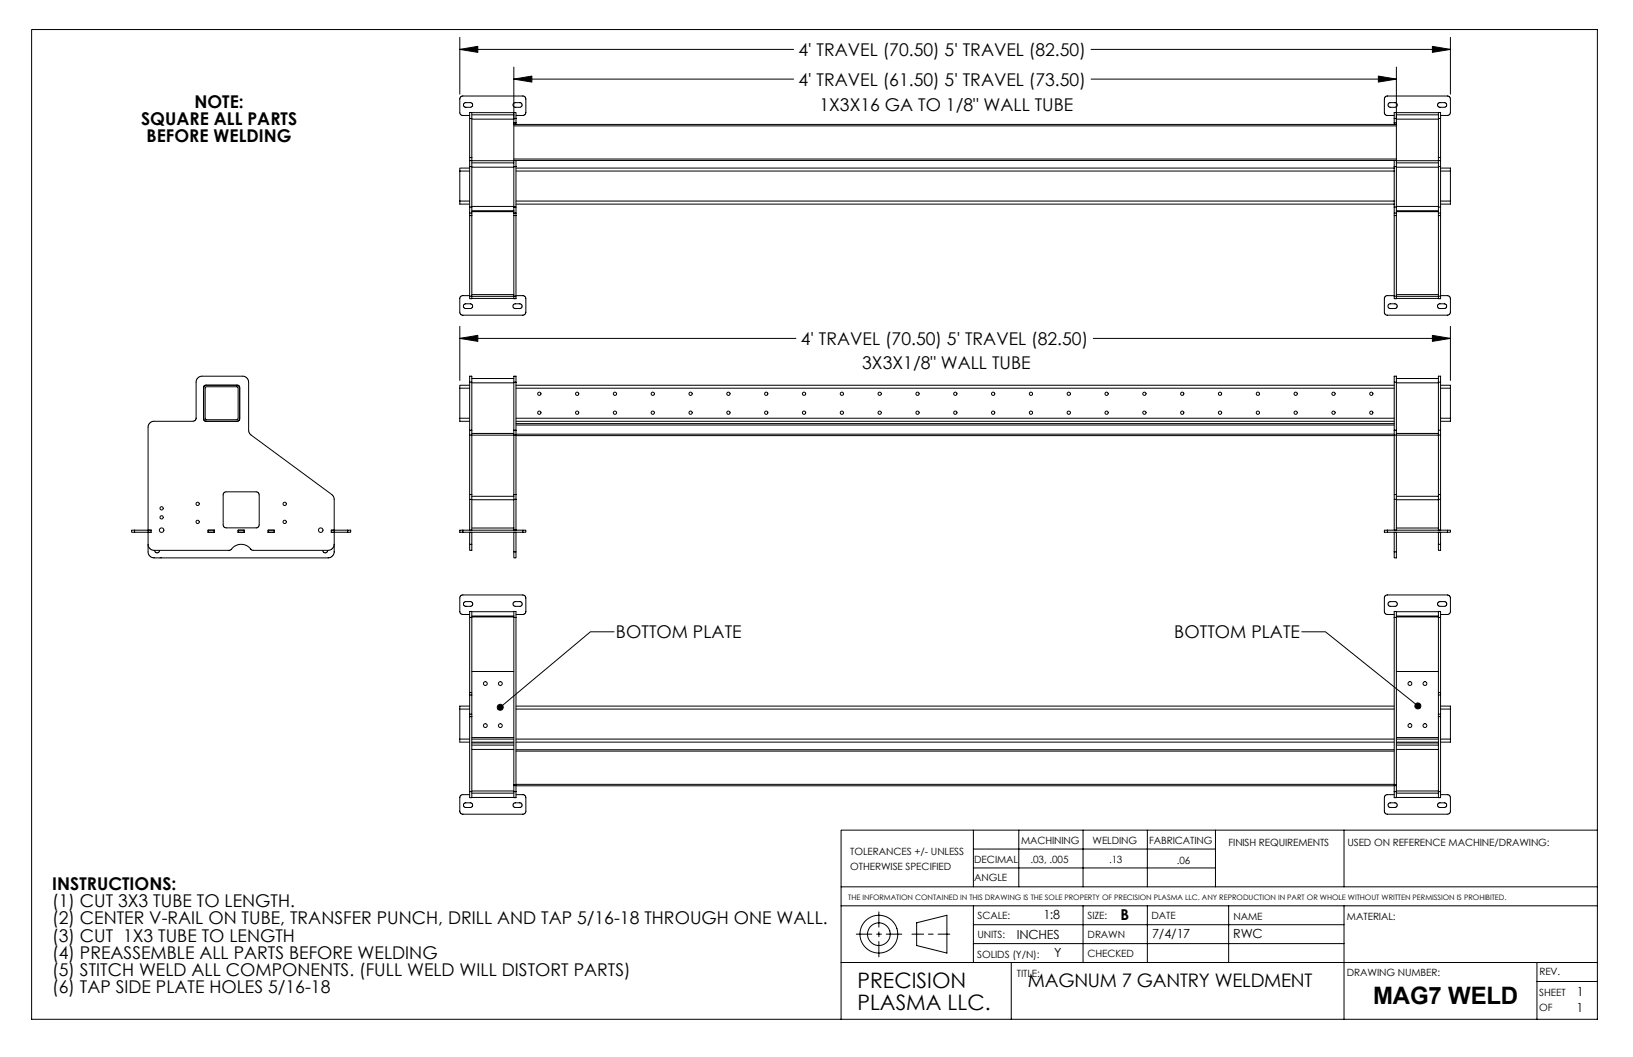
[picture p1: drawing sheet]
<svg xmlns="http://www.w3.org/2000/svg" width="432mm" height="279mm" viewBox="0 0 432 279" stroke-linecap="round" stroke-linejoin="round" font-family="sans-serif">
<g fill="none" stroke="#000" stroke-width=".26">
<path d="M8.4 7.8h414v261.6h-414zM121.6 9.9v15M121.6 13.1h88.2M135.9 17.7v61.3h.5v-.7M288.5 13.1h95M369.2 17.7v61.3h-.5v-.7M383.5 9.9v15M121.6 26.2l.1 4 .5 .3h2M121.6 26.2l.2-.6 .4-.2h16.4l.3 .3 .1 .5v3.8l-.6 .5h-2M122.7 27.3l1.8-.2 .4 .3 .1 .5-.5 .4h-1.5l-.4-.4zM124.2 31.3v-1.6h.6v49.3h-.6v-.7M124.8 31.3h-.6v10.3"/>
<path d="M124.8 30.4h11.1M124.8 31.5h11.1M124.8 29.8h11.1M135.8 27.3l1.8-.2 .4 .3v.5l-.4 .4h-1.5l-.4-.4zM135.9 29.7h.5v1.6M135.9 31.3h.5M135.9 32.5h.5M135.9 32.9h.5M135.9 33.3h233.3M135.9 32.9h233.3M135.9 20.9h73.9M136.4 31.3v1.6"/>
<path d="M288.5 20.9h80.7M366.1 26.2l.1 4 .5 .3h2M366.1 26.2l.1-.6 .5-.2h16.3l.4 .3 .1 .5v3.8l-.6 .5h-2M367.2 27.3l1.8-.2 .4 .3v.5l-.4 .4h-1.5l-.5-.4zM368.7 32.5v.4h.5M368.7 32.9h.1M368.7 31.3h.5M368.7 32.5h.5M369.2 29.7h-.5v2.8M369.2 30.4h11.1M369.2 31.5h11.1M369.2 29.8h11.1"/>
<path d="M380.3 27.3l1.8-.2 .3 .3 .1 .5-.4 .4h-1.5l-.5-.4zM380.3 31.3h.6M380.9 31.3v-1.6h-.6v49.3h.6v-.7M380.9 31.3v10.3M121.6 45.2v8.8h2.6M121.6 45.2h2.6M121.6 53.1h2.6M124.2 44.4h-2.6v.8M124.2 54.7v1.6h.6M124.2 56.3v.7h.6M124.2 41.6v13.1M124.2 57v21.3"/>
<path d="M124.2 44h.6M124.2 54.7h.6M124.2 42.4h.6M124.2 41.6h.6M124.8 43.1h11.1M124.8 44.2h11.1M124.8 54.6h11.1M124.8 55.7h11.1M124.8 42.5h11.1M124.8 55.9h11.1M135.9 44h.5M135.9 56.3h.5"/>
<path d="M135.9 57h.5M135.9 42h233.3M136.4 44v10.7h-.5M136.4 57v21.3h-.5M136.4 42.4h.1M136.4 54.7v2.3M136.4 45.2h232.3M136.4 53.1h232.3M136.4 44.4h232.3M136.4 54h232.3M368.7 54.7v1.6h.5M368.7 56.3v.7h.5"/>
<path d="M368.7 42.4v12.3M368.7 57v21.3M368.7 44h.5M368.7 54.7h.5M369.2 42.4h-233.3h.5v1.6M369.2 43.1h11.1M369.2 44.2h11.1M369.2 54.6h11.1M369.2 55.7h11.1M369.2 42.5h11.1M369.2 55.9h11.1M380.3 42.4h.6v1.6"/>
<path d="M380.3 41.6h.6v.8M380.3 44h.6M380.3 54.7h.6M380.3 56.3h.6M380.3 57h.6M380.9 57v21.3h-.6M380.9 44.4h2.6v9.6h-2.6M380.9 44v13M380.9 45.2h2.6M380.9 53.1h2.6M124.2 78.1h-2l-.6 .5v4.1l.3 .5 .5 .1M124.2 78.3h.6"/>
<path d="M124.8 77.9h11.1M124.8 78.3h11.1M124.8 78.9h11.1M136.4 78.1l2 .1 .6 .4v3.9l-.4 .7-16.2 .1M368.7 78.1h-2l-.6 .5v4.1l.3 .5 .5 .1M368.7 78.3h.5M369.2 77.9h11.1M369.2 78.3h11.1M369.2 78.9h11.1M380.9 78.1l2 .1 .6 .4v3.9l-.5 .7-16.1 .1M121.6 86.3v14.3M121.6 89.5h88.9"/>
<path d="M122.7 80.5l.3-.2h1.5l.4 .3 .1 .5-.5 .4-1.5 .1-.5-.5zM135.8 80.4l1.8-.1 .4 .3v.5l-.4 .4-1.5 .1-.5-.5zM289.1 89.5h94.4M367.2 80.5l.3-.2h1.5l.4 .3v.5l-.4 .4-1.5 .1-.5-.5zM380.3 80.5l.3-.2h1.5l.3 .3 .1 .5-.4 .4-1.5 .1-.5-.5zM383.5 86.3v14.3M51.1 111.3l.6-.2 .2-.5v-9.8l.6-1 .7-.4h11.2l.9 .5 .4 1.1v12.9l.3 .7 21.8 16.1 .4 .6 .2 .7v13.9l-.5 1.1-1.1 .5h-46.1l-1.1-.5-.4-.9v-33.6l.4-.7 .9-.4h10.6M54 102l.3-.2h8.6l.4 .3 .1 8.7-.3 .5-8.7 .1-.5-.3-.1-8.8zM54.6 101.8l-.5 .2-.3 .4v8.3l.3 .4 .5 .2M62.6 102.2l.4 .4-.1 8.2-.3 .2-8.2-.2-.1-8.4 8.3-.2M62.6 101.8l.5 .2 .3 .6v8l-.2 .5-.6 .3M121.6 110.6h2.6"/>
<path d="M121.6 102.6h2.6M121.6 102.6v8.8h2.6M124.2 101.8h-2.6v.8M124.2 113.7h.6M124.2 101v39.1M124.8 101h-.6v-1.6h.6v40.7M124.8 114.6h11.1M124.8 101.2h11.1M124.8 100.1h11.1M135.9 113.7h.5M135.9 101v-1.6h.5v40.7M135.9 113.7v1.3h-11.7"/>
<path d="M136.4 115h-.5v15.7M136.4 101h-.5v12.7M136.4 110.6h232.3M136.4 102.6h232.3M136.4 114.8h232.3M136.4 112.4h232.3M136.4 111.4h232.3M136.4 101.8h232.3M136.4 112h232.3M136.4 115.1h232.3M368.7 101v14M368.7 113.7h.5"/>
<path d="M369.2 101h-.5v-1.6h.5v31.3M369.2 114.6h11.1M369.2 101.2h11.1M369.2 100.1h11.1M380.3 113.7h.6M380.3 101h.6M380.9 115h-12.2v15.7M380.9 110.6h2.6M380.9 102.6h2.6M380.9 101.8h2.6v9.6h-2.6M59.2 130.3l.4-.3h8.3l.3 .2 .3 .6v7.9l-.1 .5-.7 .4-7.9-.1-.5-.2-.3-.4v-8.3zM124.2 130.7h.6"/>
<path d="M124.2 132h.6M124.8 139.6h11.1M124.8 132.1h11.1M124.8 131.2h11.1M135.9 130.7v1.3h.5M135.9 132v8.1M135.9 130.7h.5M368.7 130.7h.5v1.3h-.5zM368.7 132v8.1M369.2 132v8.1M369.2 139.6h11.1M369.2 132.1h11.1"/>
<path d="M369.2 131.2h11.1M380.3 130.7h.6v1.3h-.6zM380.3 132v8.1h.6v-8.1M380.3 130.7v-31.3h.6v31.3M35.6 140.1h-.8v.6h.8M35.6 140.1v.6M39.2 143.9l.4 1.1 1.1 .5h19.9l.5-.2 1-1 1.3-.4 1.7 .3 1.8 1.3h19.9l1.1-.5 .5-1.1M39.3 140.1h-.1M40 140.1v.6h-4.4M40 140.7h-.8M40 140.1h-4.4M40 140.1h.1"/>
<path d="M40.9 145.5l.1 .4 .6 .3 .4-.3 .2-.4M40.9 145.5h.1M42.2 145.5h.1M55 140.1h1.6v.6h-1.6zM56.6 140.1h-1.6v.6h1.6M62.9 140.1h1.7v.6h-1.7zM62.9 140.1h.1M64.6 140.1h-1.6v.6M64.6 140.1h.1M64.6 140.1v.6h-1.7M70.9 140.7h1.6v-.6h-1.6v.6M70.9 140.1h1.6v.6h-1.6z"/>
<path d="M70.9 140.1h.1M85.4 145.5l.1 .4 .5 .3 .5-.3 .1-.4M86.6 145.5h.1M87.6 140.1h5.1v.6h-.8M87.6 140.7h.8M87.6 140.1h.1M88.2 140.1h.1M88.4 140.1h-.8v.6h4.3M91.9 140.1v.6M122.4 140.1v.6M122.8 159.1l1.7-.1 .4 .3 .1 .5-.5 .5h-1.5l-.4-.5zM124.2 140.7h.6"/>
<path d="M124.2 143.9h.6M124.2 140.7v3.2M124.8 140.7v4.8h-.6v-1.6M135.7 159.3l.4-.3h1.5l.4 .3 .1 .5-.5 .5h-1.5l-.4-.4zM135.9 145.9h.5v1.6h-.5zM135.9 140.7h.5M135.9 140.7v5.2M136.4 140.7v5.2M138.3 140.1h.7v.6h-.7zM138.3 140.1h-16.7v.6h16.7M366.9 140.1h-.8v.6h16.6M366.9 140.1h15.8"/>
<path d="M366.9 140.1v.6M367.1 159.3l.4-.3h1.5l.4 .3 .1 .5-.5 .5h-1.5l-.4-.4zM368.7 140.7h.5M368.7 145.9h.5M368.7 140.7v5.2M369.2 140.7v6.8h-.5v-1.6M380.2 159.3l.4-.3h1.5l.4 .3v.5l-.4 .5h-1.5l-.4-.4zM380.3 140.7h.6M380.3 140.1h.1M380.3 140.7v3.2M380.3 143.9h.6M380.9 140.7v4.8h-.6v-1.6"/>
<path d="M382.7 140.1h.8v.6h-.8zM124.2 163.2h.6M124.8 163.2v-1.6h-.6v49.2h11.7M124.8 163.2v19.9M124.8 177.5h11.1M124.8 161.7h11.1M124.8 162.8h11.1M124.8 163.1h11.1M135.9 161.6h.5v49.2h-.5zM135.9 163.2h.5M139 161.6v-3.7l-.6-.6h-16.3l-.5 .6v4l.6 .5h2M139.1 161.6l-.2 .5-.5 .3h-2"/>
<path d="M162.4 167h-6.3l-23.8 20M344.2 167h6.3l24.4 19.6M368.7 162.4h-2l-.6-.5v-4l.4-.6h16.5l.4 .3 .1 .5v3.8l-.6 .5h-2M368.7 163.2h.5M369.2 163.2v-1.6h-.5v49.2h12.2v-21.4M369.2 163.2v47.6M369.2 177.5h11.1M369.2 161.7h11.1M369.2 162.8h11.1M369.2 163.1h11.1M380.3 163.2h.6M380.9 163.2v-1.6h-.6v49.2"/>
<path d="M380.9 163.2v19.9M121.6 195.4h2.6M121.6 187.4h2.6M124.2 188.8h.6v.6M124.2 183.1h.6v.6M124.2 186.6h-2.6v9.6h2.6M124.2 189.4h.6M124.2 183.7h.6M124.8 183.7v5.1M124.8 189.4v21.4M124.8 195.4h11.1M124.8 196.2h11.1"/>
<path d="M124.8 195h11.1M124.8 198.1h11.1M124.8 197h11.1M124.8 196.4h11.1M136.4 195.4h232.3M136.4 187.4h232.3M136.4 198.5h232.3M136.4 196.2h232.3M136.4 186.6h232.3M136.4 198.2h232.3M369.2 195.4h11.1M369.2 196.2h11.1"/>
<path d="M369.2 195h11.1M369.2 198.1h11.1M369.2 197h11.1M369.2 196.4h11.1M380.3 188.8h.6v.6M380.3 183.1h.6v.6M380.3 189.4h.6M380.3 183.7h.6M380.9 186.6h2.6v9.6h-2.6M380.9 183.7v5.1M380.9 195.4h2.6M380.9 187.4h2.6"/>
<path d="M121.6 210.8v3.8l.6 .6h16.1l.6-.3 .2-.5M122.7 212.4l.3-.2h1.5l.4 .3 .1 .5-.5 .4h-1.5l-.4-.4zM124.2 210.1h-2l-.4 .2-.2 .5M124.2 209.3h.6M124.8 209.7h11.1M124.8 209.1h11.1M135.8 212.4l1.8-.2 .4 .3v.5l-.4 .4h-1.5l-.4-.4zM135.9 207.7h.5M135.9 209.3h.5M135.9 207.4h.5M136.4 210.1h2l.5 .3 .1 4M136.4 207.3h232.3"/>
<path d="M136.4 207.7h232.3M257.4 219.4v15M269.4 219.4v15M286.4 219.4v15M303.4 219.4v15M321.4 219.4v15M355.4 219.4v15M367.1 212.4l.4-.2h1.5l.4 .3v.5l-.4 .4h-1.5l-.4-.4zM368.7 210.1h-2l-.5 .2-.1 .5M368.7 207.7h.5M368.7 209.3h.5M368.7 207.4h.5"/>
<path d="M369.2 209.7h11.1M369.2 209.1h11.1M380.2 212.4l.4-.2h1.5l.3 .3 .1 .5-.4 .4h-1.5l-.4-.4zM380.3 209.3h.6M380.9 210.1h2l.6 .4v3.9l-.1 .5-.4 .3h-16.3l-.6-.6v-3.8M422.4 219.4h-200v50M222.4 239.4h200M222.4 234.4h200M257.4 239.4v15M257.4 224.4h64M257.4 229.4h64M286.4 239.4v15"/>
<path d="M303.4 239.4v15M324.9 239.4v15M355.4 239.4v30M222.4 254.4h200M226.4 246.9h4.1M231.8 246.9h1.3M232.4 241v4.1M232.4 246.3v1.3M232.4 248.9v4M234.3 246.9h4.2M241.1 246.9h3.1M242.4 243.9l8-2v10l-8-2z"/>
<path d="M245.5 246.9h1.3M248 246.9h3.1M257.4 244.4h98M257.4 249.4h98M267.4 254.4v15M406.4 254.4v15M406.4 259.4h16"/>
<circle cx="142.6" cy="104.1" r=".44"/>
<circle cx="142.6" cy="109.1" r=".44"/>
<circle cx="152.6" cy="109.1" r=".43"/>
<circle cx="152.6" cy="104.1" r=".43"/>
<circle cx="162.6" cy="109.1" r=".44"/>
<circle cx="162.6" cy="104.1" r=".44"/>
<circle cx="172.6" cy="109.1" r=".43"/>
<circle cx="172.6" cy="104.1" r=".43"/>
<circle cx="182.6" cy="104.1" r=".43"/>
<circle cx="182.6" cy="109.1" r=".43"/>
<circle cx="192.6" cy="109.1" r=".43"/>
<circle cx="192.6" cy="104.1" r=".43"/>
<circle cx="202.6" cy="109.1" r=".43"/>
<circle cx="202.6" cy="104.1" r=".43"/>
<circle cx="212.6" cy="109.1" r=".43"/>
<circle cx="212.6" cy="104.1" r=".43"/>
<circle cx="222.6" cy="109.1" r=".43"/>
<circle cx="222.6" cy="104.1" r=".43"/>
<circle cx="232.6" cy="104.1" r=".44"/>
<circle cx="232.6" cy="109.1" r=".44"/>
<circle cx="242.6" cy="109.1" r=".43"/>
<circle cx="242.6" cy="104.1" r=".43"/>
<circle cx="252.6" cy="109.1" r=".44"/>
<circle cx="252.6" cy="104.1" r=".44"/>
<circle cx="262.6" cy="109.1" r=".43"/>
<circle cx="262.6" cy="104.1" r=".43"/>
<circle cx="272.6" cy="109.1" r=".43"/>
<circle cx="272.6" cy="104.1" r=".43"/>
<circle cx="282.6" cy="104.1" r=".43"/>
<circle cx="282.6" cy="109.1" r=".43"/>
<circle cx="292.6" cy="104.1" r=".43"/>
<circle cx="292.6" cy="109.1" r=".43"/>
<circle cx="302.6" cy="109.1" r=".43"/>
<circle cx="302.6" cy="104.1" r=".43"/>
<circle cx="312.6" cy="109.1" r=".43"/>
<circle cx="312.6" cy="104.1" r=".43"/>
<circle cx="322.6" cy="109.1" r=".44"/>
<circle cx="322.6" cy="104.1" r=".44"/>
<circle cx="332.6" cy="109.1" r=".43"/>
<circle cx="332.6" cy="104.1" r=".43"/>
<circle cx="342.6" cy="109.1" r=".43"/>
<circle cx="342.6" cy="104.1" r=".43"/>
<circle cx="352.6" cy="104.1" r=".43"/>
<circle cx="352.6" cy="109.1" r=".43"/>
<circle cx="362.6" cy="109.1" r=".43"/>
<circle cx="362.6" cy="104.1" r=".43"/>
<circle cx="42.7" cy="134.4" r=".44"/>
<circle cx="42.7" cy="136.8" r=".44"/>
<circle cx="52.3" cy="138" r=".44"/>
<circle cx="52.3" cy="133.2" r=".44"/>
<circle cx="75.3" cy="138" r=".44"/>
<circle cx="75.3" cy="133.2" r=".44"/>
<circle cx="42.7" cy="140.1" r=".6"/>
<circle cx="84.8" cy="140.1" r=".6"/>
<circle cx="128.3" cy="180.7" r=".51"/>
<circle cx="128.3" cy="191.8" r=".51"/>
<circle cx="132.3" cy="180.7" r=".5"/>
<circle cx="132.3" cy="191.8" r=".5"/>
<circle cx="372.8" cy="191.8" r=".51"/>
<circle cx="372.8" cy="180.7" r=".51"/>
<circle cx="376.8" cy="191.8" r=".5"/>
<circle cx="376.8" cy="180.7" r=".5"/>
<circle cx="232.4" cy="246.9" r="5"/>
<circle cx="232.4" cy="246.9" r="3"/>
</g>
<g fill="#000" stroke="#000" stroke-width=".26">
<path d="M121.6 13.1l4.7-.8v1.5z" fill-rule="evenodd"/>
<path d="M378.8 12.3l4.7 .8-4.7 .7z" fill-rule="evenodd"/>
<path d="M135.9 20.9l4.7-.8v1.6z" fill-rule="evenodd"/>
<path d="M364.5 20.1l4.7 .8-4.7 .8z" fill-rule="evenodd"/>
<path d="M121.6 89.5l4.7-.9v1.6z" fill-rule="evenodd"/>
<path d="M378.8 88.6l4.7 .9-4.7 .7z" fill-rule="evenodd"/>
<path d="M131.6 186.5a.79 .79 0 0 1 1.2-.1 .79 .79 0 0 1 0 1.1 .79 .79 0 0 1-1.1 0l.6-.5-.6 .5-.2-.5z" fill-rule="evenodd"/>
<path d="M374.4 186a.79 .79 0 0 1 1.1 0 .79 .79 0 0 1 0 1.1l-.6-.5 .6 .5a.79 .79 0 0 1-1.1 .1 .79 .79 0 0 1 0-1.2z" fill-rule="evenodd"/>
</g>
<text font-size="6.3" x="363.1" y="265.3">MAG7 WELD</text>
<g font-size="5.6">
<text x="226.7" y="261.2">PRECISION</text>
<text x="226.7" y="266.8">PLASMA LLC.</text>
</g>
<text font-size="4.9" x="271.8" y="261">MAGNUM 7 GANTRY WELDMENT</text>
<g font-size="4.7">
<text x="211.1" y="14.8">4' TRAVEL (70.50) 5' TRAVEL (82.50)</text>
<text x="211.1" y="22.7">4' TRAVEL (61.50) 5' TRAVEL (73.50)</text>
<text x="51.4" y="28.6">NOTE:</text>
<text x="216.7" y="29.3">1X3X16 GA TO 1/8&quot; WALL TUBE</text>
<text x="37.3" y="33.1">SQUARE ALL PARTS</text>
<text x="38.7" y="37.6">BEFORE WELDING</text>
<text x="211.8" y="91.2">4' TRAVEL (70.50) 5' TRAVEL (82.50)</text>
<text x="228" y="97.6">3X3X1/8&quot; WALL TUBE</text>
<text x="162.9" y="168.8">BOTTOM PLATE</text>
<text x="310.5" y="168.8">BOTTOM PLATE</text>
<text x="13.8" y="235.3">INSTRUCTIONS:</text>
<text x="13.8" y="239.8">(1) CUT 3X3 TUBE TO LENGTH.</text>
<text x="13.8" y="244.3">(2) CENTER V-RAIL ON TUBE, TRANSFER PUNCH, DRILL AND TAP 5/16-18 THROUGH ONE WALL.</text>
<text x="13.8" y="248.9">(3) CUT 1X3 TUBE TO LENGTH</text>
<text x="13.8" y="253.4">(4) PREASSEMBLE ALL PARTS BEFORE WELDING</text>
<text x="13.8" y="257.9">(5) STITCH WELD ALL COMPONENTS. (FULL WELD WILL DISTORT PARTS)</text>
<text x="13.8" y="262.4">(6) TAP SIDE PLATE HOLES 5/16-18</text>
</g>
<text font-size="4" x="296.3" y="243.3">B</text>
<g font-size="3.3">
<text x="275.9" y="243">1:8</text>
<text x="268.8" y="248.2">INCHES</text>
<text x="304.7" y="248">7/4/17</text>
<text x="326.1" y="248">RWC</text>
<text x="278.7" y="253.1">Y</text>
<text x="417" y="263.2">1</text>
<text x="416.9" y="267.5">1</text>
</g>
<g font-size="2.6">
<text x="224.8" y="225.9">TOLERANCES +/- UNLESS</text>
<text x="270" y="223.1">MACHINING</text>
<text x="288.9" y="223.1">WELDING</text>
<text x="303.8" y="223.1">FABRICATING</text>
<text x="324.8" y="223.7">FINISH REQUIREMENTS</text>
<text x="356.3" y="223.6">USED ON REFERENCE MACHINE/DRAWING:</text>
<text x="224.8" y="229.9">OTHERWISE SPECIFIED</text>
<text x="257.6" y="228.1">DECIMAL</text>
<text x="257.6" y="232.9">ANGLE</text>
<text x="272.5" y="228">.03, .005</text>
<text x="293.3" y="228.1">.13</text>
<text x="311.2" y="228.5">.06</text>
<text x="258.5" y="243">SCALE:</text>
<text x="287.5" y="242.8">SIZE:</text>
<text x="304.5" y="242.9">DATE</text>
<text x="326.2" y="243.2">NAME</text>
<text x="356.2" y="243.1">MATERIAL:</text>
<text x="258.5" y="248">UNITS:</text>
<text x="287.6" y="248">DRAWN</text>
<text x="258.4" y="253.2">SOLIDS (Y/N):</text>
<text x="287.5" y="253">CHECKED</text>
<text x="356.2" y="257.9">DRAWING NUMBER:</text>
<text x="407.1" y="257.8">REV.</text>
<text x="268.9" y="258.2">TITLE:</text>
<text x="407" y="263.2">SHEET</text>
<text x="407" y="267.2">OF</text>
</g>
<text font-size="2" x="224.3" y="237.9">THE INFORMATION CONTAINED IN THIS DRAWING IS THE SOLE PROPERTY OF PRECISION PLASMA LLC. ANY REPRODUCTION IN PART OR WHOLE WITHOUT WRITTEN PERMISSION IS PROHIBITED.</text>
</svg>
